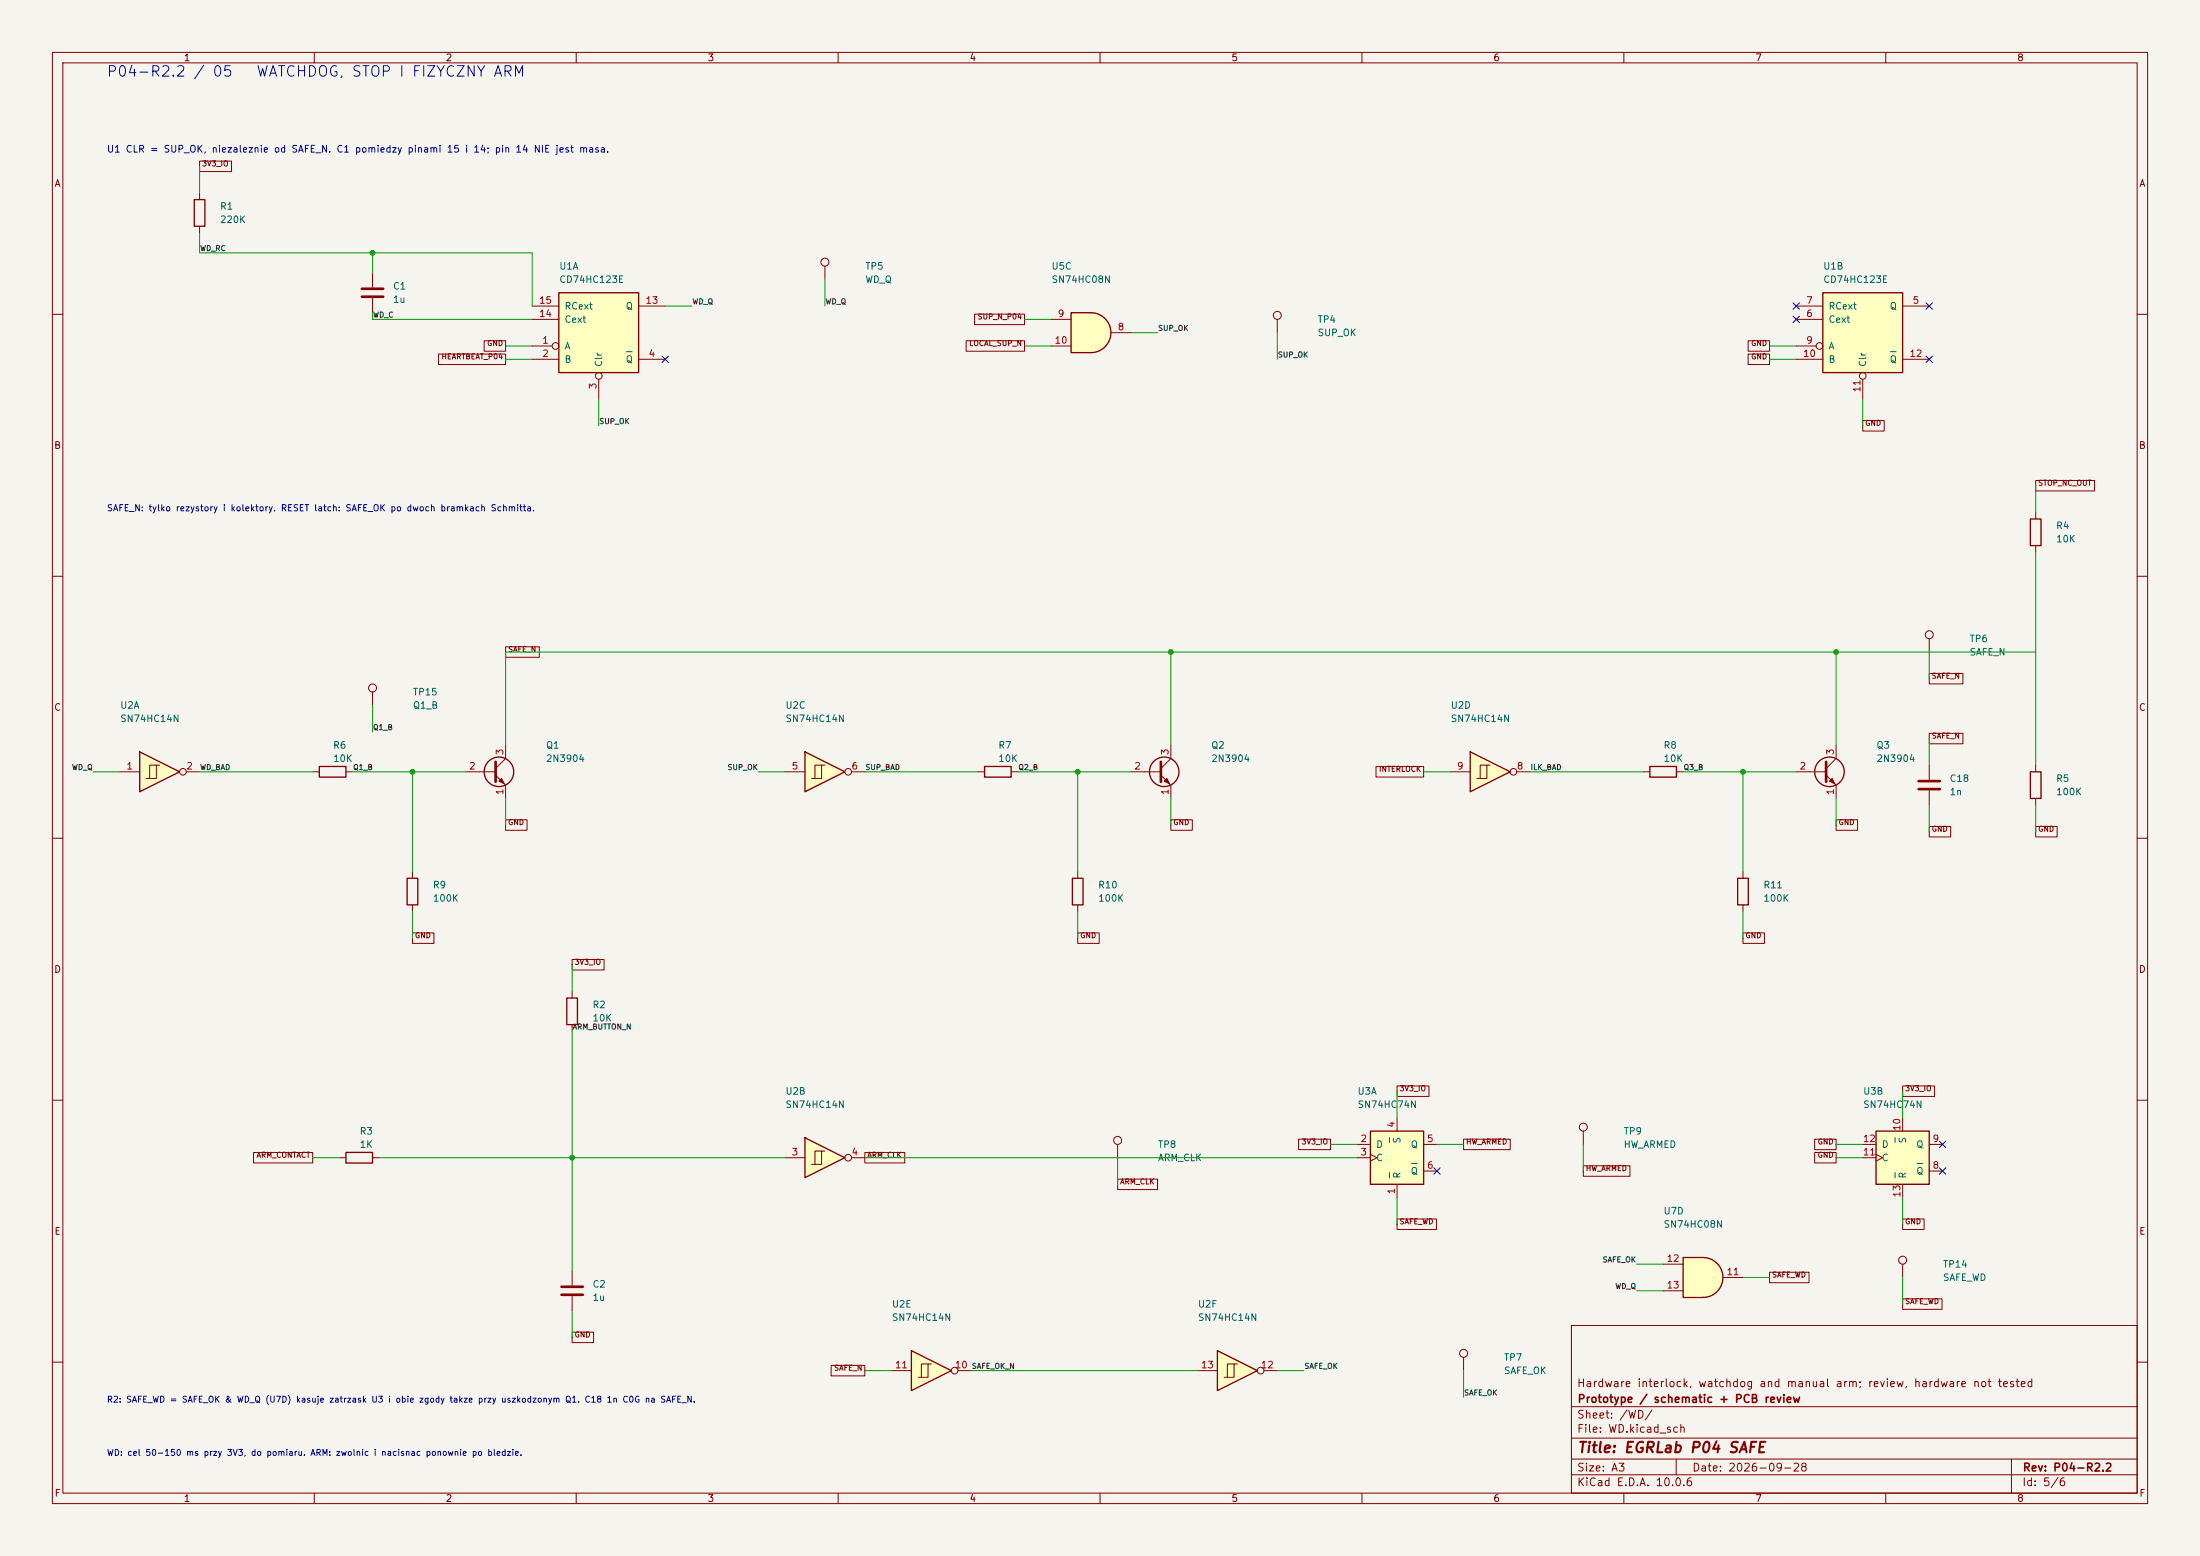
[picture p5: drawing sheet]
<svg xmlns="http://www.w3.org/2000/svg" width="420mm" height="297mm" viewBox="0 0 420 297" stroke-linecap="round" stroke-linejoin="round" font-family="sans-serif">
<path d="M0 0h420v297h-420z" fill="#f5f4ef" stroke="#f5f4ef" stroke-width=".19"/>
<g fill="none" stroke="#840000" stroke-width=".19">
<path d="M10 10h400v277h-400zM12 12h396v273h-396zM60 10v2M110 10v2M160 10v2M210 10v2M260 10v2M310 10v2M360 10v2M10 60h2M408 60h2M10 110h2"/>
<path d="M408 110h2M10 160h2M342.9 147.3h5.7M348.6 148l1.9 1.9v2.5M350.5 142.2v2.6l-1.9 1.9M408 160h2M10 210h2M408 210h2M300 253h108v32h-108zM10 260h2M300 278.5h108M300 274.5h108"/>
<path d="M300 268.5h108M320 278.5v3M384 278.5v6.5M408 260h2M60 285v2M110 285v2M160 285v2M210 285v2M260 285v2M300 281.5h108M310 285v2M360 285v2"/>
</g>
<path d="M348.6 145.4v3.8" fill="none" stroke="#840000" stroke-width=".51"/>
<circle cx="349.2" cy="147.3" r="2.82" fill="none" stroke="#840000" stroke-width=".25"/>
<path d="M349.2 149.1l.6-.5 .5 1z" fill="#840000" stroke="#840000" stroke-width=".19"/>
<path d="M208.3 59.7a3.8 3.8 0 0 1 3.8 3.8 3.8 3.8 0 0 1-3.8 3.8z" fill="#ffffc2" stroke="#ffffc2" stroke-width=".19"/>
<path d="M204.5 59.7h3.8v7.6h-3.8z" fill="#ffffc2"/>
<path d="M37.1 38.1h2v5.1h-2zM204.5 59.7h3.8a3.8 3.8 0 0 1 3.8 3.8 3.8 3.8 0 0 1-3.8 3.8h-3.8zM387.6 99.1h2v5h-2zM331.7 167.6h2.1v5.1h-2.1z" fill="none" stroke="#840000" stroke-width=".25"/>
<path d="M38.1 36.8v1.3M38.1 43.2v1.3M200.7 61h3.8M200.7 66h3.8M212.1 63.5h3.8M388.6 97.8v1.3M388.6 104.1v1.3M332.7 166.4v1.2M332.7 172.7v1.3" fill="none" stroke="#840000" stroke-width=".19"/>
<path d="M280.7 143.5l7.6 3.8-7.6 3.8z" fill="#ffffc2"/>
<g fill="none" stroke="#840000" stroke-width=".25">
<path d="M188 146.3h5v2h-5zM280.7 143.5l7.6 3.8-7.6 3.8zM77.7 167.6h2.1v5.1h-2.1zM66 220h5.1v2h-5.1z"/>
<circle cx="95.2" cy="147.3" r="2.82"/>
</g>
<g fill="none" stroke="#840000" stroke-width=".19">
<path d="M88.9 147.3h5.7M94.6 148l1.9 1.9v2.5M96.5 142.2v2.6l-1.9 1.9M186.7 147.3h1.3M193 147.3h1.3M276.9 147.3h3.8M283.8 146.1h-1.2v2.5M284.5 146.1h-.7v2.5h-1.9M289.6 147.3h2.5M368.3 146.1v2.7M368.3 150.9v2.8M78.7 166.4v1.2"/>
<path d="M78.7 172.7v1.3M64.8 221h1.2M71.1 221h1.3"/>
<circle cx="288.9" cy="147.3" r=".63"/>
</g>
<path d="M94.6 145.4v3.8M366.3 149.1h4M366.3 150.6h4" fill="none" stroke="#840000" stroke-width=".51"/>
<path d="M95.2 149.1l.6-.5 .5 1z" fill="#840000" stroke="#840000" stroke-width=".19"/>
<path d="M26.7 143.5l7.6 3.8-7.6 3.8z" fill="#ffffc2"/>
<path d="M26.7 143.5l7.6 3.8-7.6 3.8zM61 146.3h5v2h-5z" fill="none" stroke="#840000" stroke-width=".25"/>
<g fill="none" stroke="#840000" stroke-width=".19">
<path d="M22.9 147.3h3.8M29.8 146.1h-1.2v2.5M30.5 146.1h-.7v2.5h-1.9M35.6 147.3h2.5M59.7 147.3h1.3M66 147.3h1.3"/>
<circle cx="34.9" cy="147.3" r=".63"/>
</g>
<path d="M325.1 240a3.8 3.8 0 0 1 3.8 3.8 3.8 3.8 0 0 1-3.8 3.8z" fill="#ffffc2" stroke="#ffffc2" stroke-width=".19"/>
<path d="M321.3 240h3.8v7.6h-3.8z" fill="#ffffc2"/>
<path d="M315 146.3h5v2h-5zM387.6 147.3h2v5.1h-2zM204.7 167.6h2.1v5.1h-2.1zM108.2 190.5h2v5.1h-2zM321.3 240h3.8a3.8 3.8 0 0 1 3.8 3.8 3.8 3.8 0 0 1-3.8 3.8h-3.8z" fill="none" stroke="#840000" stroke-width=".25"/>
<g fill="none" stroke="#840000" stroke-width=".19">
<path d="M71.1 132.1v2.5M368.3 121.9v2.6M313.7 147.3h1.3M320 147.3h1.3M388.6 146.1v1.2M388.6 152.4v1.3M205.7 166.4v1.2M205.7 172.7v1.3M109.2 189.2v1.3M109.2 195.6v1.3M317.5 241.3h3.8M317.5 246.4h3.8"/>
<path d="M328.9 243.8h3.8"/>
<circle cx="71.1" cy="131.3" r=".76"/>
<circle cx="368.3" cy="121.2" r=".76"/>
</g>
<path d="M153.7 217.2l7.6 3.8-7.6 3.8z" fill="#ffffc2"/>
<path d="M153.7 217.2l7.6 3.8-7.6 3.8z" fill="none" stroke="#840000" stroke-width=".25"/>
<g fill="none" stroke="#840000" stroke-width=".19">
<path d="M156.8 219.7h-1.2v2.5M157.5 219.7h-.7v2.5h-1.9M149.9 221h3.8M162.6 221h2.5M109.2 242.6v2.8M109.2 247.4v2.8"/>
<circle cx="161.9" cy="221" r=".63"/>
</g>
<path d="M107.2 245.6h4.1M107.2 247.1h4.1" fill="none" stroke="#840000" stroke-width=".51"/>
<path d="M153.7 143.5l7.6 3.8-7.6 3.8z" fill="#ffffc2"/>
<path d="M153.7 143.5l7.6 3.8-7.6 3.8z" fill="none" stroke="#840000" stroke-width=".25"/>
<g fill="none" stroke="#840000" stroke-width=".19">
<path d="M149.9 147.3h3.8M156.8 146.1h-1.2v2.5M157.5 146.1h-.7v2.5h-1.9M162.6 147.3h2.5"/>
<circle cx="161.9" cy="147.3" r=".63"/>
</g>
<path d="M348 55.9h15.2v15.2h-15.2z" fill="#ffffc2"/>
<path d="M348 55.9h15.2v15.2h-15.2z" fill="none" stroke="#840000" stroke-width=".25"/>
<g fill="none" stroke="#840000" stroke-width=".19">
<path d="M342.9 58.4h5.1M363.2 58.4h5.1M342.9 61h5.1M342.9 66h3.8M342.9 68.6h5.1M355.6 72.4v3.8M363.2 68.6h5.1M363.2 241.3v2.5"/>
<circle cx="347.3" cy="66" r=".63"/>
<circle cx="355.6" cy="71.8" r=".63"/>
<circle cx="363.2" cy="240.5" r=".76"/>
</g>
<path d="M360.9 67.1h1.1" fill="none" stroke="#006464" stroke-width=".19"/>
<path d="M358.1 215.9h10.2v10.2h-10.2z" fill="#ffffc2"/>
<g fill="none" stroke="#840000" stroke-width=".25">
<path d="M358.1 215.9h10.2v10.2h-10.2z"/>
<circle cx="222.2" cy="147.3" r="2.82"/>
</g>
<path d="M215.9 147.3h5.7M221.6 148l1.9 1.9v2.5M223.5 142.2v2.6l-1.9 1.9M355.6 218.4h2.5M363.2 213.4v2.5M368.3 218.4h2.5M355.6 221h2.5M358.1 220.3l1.3 .7-1.3 .6M363.2 226.1v2.5M368.3 223.5h2.5" fill="none" stroke="#840000" stroke-width=".19"/>
<path d="M361.8 217.1v1M361.8 223.8v1M366 222.1h1.1" fill="none" stroke="#006464" stroke-width=".19"/>
<path d="M221.6 145.4v3.8" fill="none" stroke="#840000" stroke-width=".51"/>
<path d="M222.2 149.1l.6-.5 .5 1z" fill="#840000" stroke="#840000" stroke-width=".19"/>
<path d="M174 257.8l7.6 3.8-7.6 3.8z" fill="#ffffc2"/>
<path d="M174 257.8l7.6 3.8-7.6 3.8z" fill="none" stroke="#840000" stroke-width=".25"/>
<g fill="none" stroke="#840000" stroke-width=".19">
<path d="M71.1 52.1v2.8M71.1 56.9v2.8M157.5 50.8v2.5M243.8 61v2.5M213.4 218.4v2.6M302.3 215.9v2.5M170.2 261.6h3.8M177.2 260.3h-1.3v2.6M177.8 260.3h-.6v2.6h-1.9M182.9 261.6h2.5"/>
<circle cx="157.5" cy="50" r=".76"/>
<circle cx="243.8" cy="60.2" r=".76"/>
<circle cx="213.4" cy="217.7" r=".76"/>
<circle cx="302.3" cy="215.1" r=".76"/>
<circle cx="182.2" cy="261.6" r=".63"/>
</g>
<path d="M69.1 55.1h4.1M69.1 56.6h4.1" fill="none" stroke="#840000" stroke-width=".51"/>
<path d="M232.4 257.8l7.6 3.8-7.6 3.8z" fill="#ffffc2"/>
<path d="M232.4 257.8l7.6 3.8-7.6 3.8z" fill="none" stroke="#840000" stroke-width=".25"/>
<g fill="none" stroke="#840000" stroke-width=".19">
<path d="M279.4 259.1v2.5M228.6 261.6h3.8M235.6 260.3h-1.3v2.6M236.2 260.3h-.6v2.6h-1.9M241.3 261.6h2.5"/>
<circle cx="279.4" cy="258.3" r=".76"/>
<circle cx="240.7" cy="261.6" r=".63"/>
</g>
<path d="M261.6 215.9h10.2v10.2h-10.2z" fill="#ffffc2"/>
<path d="M261.6 215.9h10.2v10.2h-10.2z" fill="none" stroke="#840000" stroke-width=".25"/>
<path d="M259.1 218.4h2.5M266.7 213.4v2.5M271.8 218.4h2.5M259.1 221h2.5M261.6 220.3l1.3 .7-1.3 .6M266.7 226.1v2.5M271.8 223.5h2.5" fill="none" stroke="#840000" stroke-width=".19"/>
<path d="M265.3 217.1v1M265.3 223.8v1M269.5 222.1h1" fill="none" stroke="#006464" stroke-width=".19"/>
<path d="M106.7 55.9h15.2v15.2h-15.2z" fill="#ffffc2"/>
<path d="M106.7 55.9h15.2v15.2h-15.2z" fill="none" stroke="#840000" stroke-width=".25"/>
<g fill="none" stroke="#840000" stroke-width=".19">
<path d="M38.1 30.7h6.1v2.1h-6.1zM101.6 58.4h5.1M121.9 58.4h5.1M186.1 60h9.5v2h-9.5zM83.7 67.6h12.8v2h-12.8zM92.4 65h4.1v2h-4.1zM101.6 66h3.8M101.6 68.6h5.1M101.6 61h5.1M114.3 72.4v3.8M121.9 68.6h5.1M184.4 65h11.2v2h-11.2z"/>
<path d="M333.7 65h4.1v2h-4.1zM333.7 67.6h4.1v2h-4.1zM355.6 80.3h4.1v2h-4.1zM388.6 91.7h11.3v2h-11.3zM96.5 123.5h6.5v2h-6.5zM368.3 128.5h6.4v2h-6.4zM368.3 140h6.4v2h-6.4zM96.5 156.5h4.1v2h-4.1zM223.5 156.5h4.1v2h-4.1zM262.7 146.3h9.1v2h-9.1zM350.5 156.5h4.1v2h-4.1zM368.3 157.7h4.1v2.1h-4.1z"/>
<path d="M388.6 157.7h4.1v2.1h-4.1zM78.7 178.1h4.1v2h-4.1zM205.7 178.1h4.1v2h-4.1zM332.7 178.1h4.1v2h-4.1zM109.2 183.1h6.1v2.1h-6.1zM48.4 220h11.3v2h-11.3zM165.1 220h7.6v2h-7.6zM247.9 217.4h6.1v2h-6.1zM266.7 207.3h6.1v2h-6.1zM279.4 217.4h8.9v2h-8.9zM346.4 217.4h4.1v2h-4.1zM346.4 220h4.1v2h-4.1z"/>
<path d="M363.2 207.3h6.1v2h-6.1zM213.4 225.1h7.6v2h-7.6zM266.7 232.7h7.5v2h-7.5zM302.3 222.5h8.9v2h-8.9zM363.2 232.7h4.1v2h-4.1zM109.2 254.3h4.1v2h-4.1zM337.8 242.8h7.5v2h-7.5zM363.2 247.9h7.5v2h-7.5zM158.7 260.6h6.4v2h-6.4z"/>
<circle cx="106" cy="66" r=".63"/>
<circle cx="114.3" cy="71.8" r=".63"/>
</g>
<path d="M119.6 67.1h1.1" fill="none" stroke="#006464" stroke-width=".19"/>
<g fill="none" stroke="#009600" stroke-width=".19">
<path d="M38.1 31.8v5M38.1 44.5v3.8h63.5v10.1M71.1 48.3v3.8M71.1 59.7v1.3h30.5M127 58.4h5.1M157.5 53.3v5.1M96.5 66h5.1M96.5 68.6h5.1M114.3 76.2v5.1M195.6 61h5.1M195.6 66h5.1M215.9 63.5h5.1"/>
<path d="M243.8 63.5v5.1M337.8 66h5.1M337.8 68.6h5.1M355.6 76.2v5.1M388.6 92.7v5.1M388.6 105.4v40.7M71.1 134.6v5.1M223.5 124.5v17.7M350.5 124.5v17.7M368.3 124.5v5M388.6 124.5h-292.1v17.7M17.8 147.3h5.1"/>
<path d="M38.1 147.3h21.6M67.3 147.3h21.6M78.7 147.3v19.1M96.5 152.4v5.1M144.8 147.3h5.1M165.1 147.3h21.6M194.3 147.3h21.6M205.7 147.3v19.1M223.5 152.4v5.1M271.8 147.3h5.1M292.1 147.3h21.6M321.3 147.3h21.6"/>
<path d="M332.7 147.3v19.1M350.5 152.4v5.1M368.3 141v5.1M368.3 153.7v5.1M388.6 153.7v5.1M78.7 174v5.1M205.7 174v5.1M332.7 174v5.1M109.2 184.2v5M109.2 196.9v45.7M254 218.4h5.1M266.7 208.3v5.1"/>
<path d="M274.3 218.4h5.1M302.3 218.4v5.1M350.5 218.4h5.1M363.2 208.3v5.1M59.7 221h5.1M72.4 221h77.5M165.1 221h94M213.4 221v5.1M266.7 228.6v5.1M350.5 221h5.1M363.2 228.6v5.1M109.2 250.2v5.1"/>
<path d="M312.4 246.4h5.1M312.4 241.3h5.1M332.7 243.8h5.1M363.2 243.8v5.1M165.1 261.6h5.1M185.4 261.6h43.2M243.8 261.6h5.1M279.4 261.6v5.1"/>
</g>
<g fill="none" stroke="#000084" stroke-width=".19">
<path d="M342.3 57.8l1.2 1.2M343.5 57.8l-1.2 1.2M367.7 57.8l1.2 1.2M368.9 57.8l-1.2 1.2M126.4 68l1.2 1.2M127.6 68l-1.2 1.2M342.3 60.4l1.2 1.2M343.5 60.4l-1.2 1.2M367.7 68l1.2 1.2M368.9 68l-1.2 1.2M370.2 217.8l1.2 1.2M371.4 217.8l-1.2 1.2"/>
<path d="M273.7 222.9l1.2 1.2M274.9 222.9l-1.2 1.2M370.2 222.9l1.2 1.2M371.4 222.9l-1.2 1.2"/>
</g>
<g fill="#009600" stroke="#009600" stroke-width=".19">
<circle cx="78.7" cy="147.3" r=".46"/>
<circle cx="109.2" cy="221" r=".46"/>
<circle cx="205.7" cy="147.3" r=".46"/>
<circle cx="71.1" cy="48.3" r=".46"/>
<circle cx="223.5" cy="124.5" r=".46"/>
<circle cx="332.7" cy="147.3" r=".46"/>
<circle cx="350.5" cy="124.5" r=".46"/>
</g>
<g font-size="2" fill="#0000c2">
<text x="20.2" y="15.1">P04-R2.2 / 05</text>
<text x="48.8" y="15.1">WATCHDOG, STOP I FIZYCZNY ARM</text>
</g>
<text font-size="2" fill="#840000" x="301" y="277.8">Title: EGRLab P04 SAFE</text>
<g font-size="1.5" fill="#840000">
<text x="300.9" y="265.1">Hardware interlock, watchdog and manual arm; review, hardware not tested</text>
<text x="301" y="268.1">Prototype / schematic + PCB review</text>
<text x="300.9" y="273.8">File: WD.kicad_sch</text>
<text x="300.9" y="271.1">Sheet: /WD/</text>
<text x="300.9" y="281.2">Size: A3</text>
<text x="322.9" y="281.2">Date: 2026-09-28</text>
<text x="386" y="281.2">Rev: P04-R2.2</text>
<text x="300.9" y="284">KiCad E.D.A. 10.0.6</text>
<text x="385.9" y="284">Id: 5/6</text>
</g>
<g font-size="1.3" fill="#840000">
<text x="35" y="12">1</text>
<text x="85" y="12">2</text>
<text x="135" y="12">3</text>
<text x="185" y="12">4</text>
<text x="235" y="12">5</text>
<text x="285" y="12">6</text>
<text x="335" y="12">7</text>
<text x="385" y="12">8</text>
<text x="10.3" y="36">A</text>
<text x="408.3" y="36">A</text>
<text x="10.2" y="86">B</text>
<text x="408.2" y="86">B</text>
<text x="10.2" y="136">C</text>
<text x="408.2" y="136">C</text>
<text x="10.2" y="186">D</text>
<text x="408.2" y="186">D</text>
<text x="10.3" y="236">E</text>
<text x="408.3" y="236">E</text>
<text x="10.3" y="286">F</text>
<text x="35" y="287">1</text>
<text x="85" y="287">2</text>
<text x="135" y="287">3</text>
<text x="185" y="287">4</text>
<text x="235" y="287">5</text>
<text x="285" y="287">6</text>
<text x="335" y="287">7</text>
<text x="385" y="287">8</text>
<text x="408.3" y="286">F</text>
</g>
<text font-size="1.3" fill="#0000c2" x="20.3" y="29.4">U1 CLR = SUP_OK, niezaleznie od SAFE_N. C1 pomiedzy pinami 15 i 14; pin 14 NIE jest masa.</text>
<g font-size="1.3" fill="#006464">
<text x="41.9" y="40.3">R1</text>
<text x="41.9" y="42.9">220K</text>
<text x="106.7" y="51.8">U1A</text>
<text x="165.1" y="51.8">TP5</text>
<text x="200.6" y="51.8">U5C</text>
<text x="348" y="51.8">U1B</text>
<text x="74.9" y="55.6">C1</text>
<text x="74.9" y="58.1">1u</text>
<text x="106.7" y="54.3">CD74HC123E</text>
<text x="107.7" y="59.4">RCext</text>
<text x="119.3" y="59.4">Q</text>
<text x="165.1" y="54.3">WD_Q</text>
<text x="200.6" y="54.3">SN74HC08N</text>
<text x="348" y="54.3">CD74HC123E</text>
<text x="349" y="59.4">RCext</text>
<text x="360.6" y="59.4">Q</text>
<text x="107.7" y="61.9">Cext</text>
<text x="251.4" y="61.9">TP4</text>
<text x="251.4" y="64.5">SUP_OK</text>
<text x="349" y="61.9">Cext</text>
<text x="107.7" y="67">A</text>
<text x="107.7" y="69.5">B</text>
<text x="115.3" y="70.1" transform="rotate(-90 115.3 70.1)">Clr</text>
<text x="119.3" y="69.5">Q</text>
<text x="349" y="67">A</text>
<text x="349" y="69.5">B</text>
<text x="356.6" y="70.1" transform="rotate(-90 356.6 70.1)">Clr</text>
<text x="360.6" y="69.5">Q</text>
<text x="392.4" y="101.3">R4</text>
<text x="392.4" y="103.8">10K</text>
<text x="375.9" y="122.9">TP6</text>
<text x="375.9" y="125.4">SAFE_N</text>
<text x="22.8" y="135.6">U2A</text>
<text x="78.7" y="133">TP15</text>
<text x="78.7" y="135.6">Q1_B</text>
<text x="149.8" y="135.6">U2C</text>
<text x="276.8" y="135.6">U2D</text>
<text x="22.8" y="138.1">SN74HC14N</text>
<text x="63.5" y="143.2">R6</text>
<text x="104.1" y="143.2">Q1</text>
<text x="149.8" y="138.1">SN74HC14N</text>
<text x="190.5" y="143.2">R7</text>
<text x="231.1" y="143.2">Q2</text>
<text x="276.8" y="138.1">SN74HC14N</text>
<text x="317.5" y="143.2">R8</text>
<text x="358.1" y="143.2">Q3</text>
<text x="63.5" y="145.7">10K</text>
<text x="104.1" y="145.7">2N3904</text>
<text x="190.5" y="145.7">10K</text>
<text x="231.1" y="145.7">2N3904</text>
<text x="317.5" y="145.7">10K</text>
<text x="358.1" y="145.7">2N3904</text>
<text x="372.1" y="149.6">C18</text>
<text x="392.4" y="149.6">R5</text>
<text x="372.1" y="152.1">1n</text>
<text x="392.4" y="152.1">100K</text>
<text x="82.5" y="169.9">R9</text>
<text x="82.5" y="172.4">100K</text>
<text x="209.5" y="169.9">R10</text>
<text x="209.5" y="172.4">100K</text>
<text x="336.5" y="169.9">R11</text>
<text x="336.5" y="172.4">100K</text>
<text x="113" y="192.7">R2</text>
<text x="113" y="195.3">10K</text>
<text x="149.8" y="209.2">U2B</text>
<text x="259.1" y="209.2">U3A</text>
<text x="355.6" y="209.2">U3B</text>
<text x="149.8" y="211.8">SN74HC14N</text>
<text x="259.1" y="211.8">SN74HC74N</text>
<text x="355.6" y="211.8">SN74HC74N</text>
<text x="68.6" y="216.9">R3</text>
<text x="68.6" y="219.4">1K</text>
<text x="221" y="219.4">TP8</text>
<text x="221" y="221.9">ARM_CLK</text>
<text x="262.6" y="219.4">D</text>
<text x="262.6" y="221.9">C</text>
<text x="267.7" y="218.4" transform="rotate(-90 267.7 218.4)">S</text>
<text x="269.2" y="219.4">Q</text>
<text x="309.9" y="216.9">TP9</text>
<text x="309.9" y="219.4">HW_ARMED</text>
<text x="359.1" y="221.9">C</text>
<text x="359.1" y="219.4">D</text>
<text x="364.2" y="218.4" transform="rotate(-90 364.2 218.4)">S</text>
<text x="365.7" y="219.4">Q</text>
<text x="267.7" y="225.1" transform="rotate(-90 267.7 225.1)">R</text>
<text x="269.2" y="224.5">Q</text>
<text x="364.2" y="225.1" transform="rotate(-90 364.2 225.1)">R</text>
<text x="365.7" y="224.5">Q</text>
<text x="317.5" y="232.1">U7D</text>
<text x="317.5" y="234.6">SN74HC08N</text>
<text x="370.8" y="242.3">TP14</text>
<text x="370.8" y="244.8">SAFE_WD</text>
<text x="113" y="246.1">C2</text>
<text x="113" y="248.6">1u</text>
<text x="170.2" y="249.9">U2E</text>
<text x="228.6" y="249.9">U2F</text>
<text x="170.2" y="252.4">SN74HC14N</text>
<text x="228.6" y="252.4">SN74HC14N</text>
<text x="287" y="260">TP7</text>
<text x="287" y="262.6">SAFE_OK</text>
</g>
<g font-size="1.3" fill="#a90000">
<text x="102.8" y="58.3">15</text>
<text x="123.1" y="58.3">13</text>
<text x="344.7" y="58.3">7</text>
<text x="365" y="58.3">5</text>
<text x="102.8" y="60.8">14</text>
<text x="103.4" y="65.9">1</text>
<text x="201.2" y="65.9">10</text>
<text x="201.8" y="60.8">9</text>
<text x="213.3" y="63.4">8</text>
<text x="344.7" y="60.8">6</text>
<text x="344.7" y="65.9">9</text>
<text x="103.4" y="68.4">2</text>
<text x="123.7" y="68.4">4</text>
<text x="344.1" y="68.4">10</text>
<text x="364.4" y="68.4">12</text>
<text x="114.2" y="74.4" transform="rotate(-90 114.2 74.4)">3</text>
<text x="355.5" y="75" transform="rotate(-90 355.5 75)">11</text>
<text x="24" y="147.2">1</text>
<text x="35.5" y="147.2">2</text>
<text x="89.4" y="147.2">2</text>
<text x="96.4" y="144.2" transform="rotate(-90 96.4 144.2)">3</text>
<text x="151" y="147.2">5</text>
<text x="162.5" y="147.2">6</text>
<text x="216.4" y="147.2">2</text>
<text x="223.4" y="144.2" transform="rotate(-90 223.4 144.2)">3</text>
<text x="278" y="147.2">9</text>
<text x="289.5" y="147.2">8</text>
<text x="343.4" y="147.2">2</text>
<text x="350.4" y="144.2" transform="rotate(-90 350.4 144.2)">3</text>
<text x="96.4" y="151.9" transform="rotate(-90 96.4 151.9)">1</text>
<text x="223.4" y="151.9" transform="rotate(-90 223.4 151.9)">1</text>
<text x="350.4" y="151.9" transform="rotate(-90 350.4 151.9)">1</text>
<text x="266.6" y="215.4" transform="rotate(-90 266.6 215.4)">4</text>
<text x="363.1" y="216" transform="rotate(-90 363.1 216)">10</text>
<text x="151" y="220.8">3</text>
<text x="162.5" y="220.8">4</text>
<text x="259.6" y="218.3">2</text>
<text x="259.6" y="220.8">3</text>
<text x="272.3" y="218.3">5</text>
<text x="355.5" y="220.8">11</text>
<text x="355.5" y="218.3">12</text>
<text x="368.8" y="218.3">9</text>
<text x="272.3" y="223.4">6</text>
<text x="368.8" y="223.4">8</text>
<text x="266.6" y="228.1" transform="rotate(-90 266.6 228.1)">1</text>
<text x="363.1" y="228.7" transform="rotate(-90 363.1 228.7)">13</text>
<text x="318.1" y="241.2">12</text>
<text x="329.5" y="243.7">11</text>
<text x="318.1" y="246.2">13</text>
<text x="170.7" y="261.5">11</text>
<text x="182.2" y="261.5">10</text>
<text x="229.2" y="261.5">13</text>
<text x="240.6" y="261.5">12</text>
</g>
<g font-size="1.2" fill="#0000c2">
<text x="20.3" y="97.9">SAFE_N: tylko rezystory i kolektory. RESET latch: SAFE_OK po dwoch bramkach Schmitta.</text>
<text x="20.3" y="268">R2: SAFE_WD = SAFE_OK &amp; WD_Q (U7D) kasuje zatrzask U3 i obie zgody takze przy uszkodzonym Q1. C18 1n C0G na SAFE_N.</text>
<text x="20.3" y="278.2">WD: cel 50-150 ms przy 3V3, do pomiaru. ARM: zwolnic i nacisnac ponownie po bledzie.</text>
</g>
<g font-size="1" fill="#840000">
<text x="38.5" y="32">3V3_IO</text>
<text x="186.5" y="61.2">SUP_N_P04</text>
<text x="84.2" y="68.8">HEARTBEAT_P04</text>
<text x="92.9" y="66.3">GND</text>
<text x="184.9" y="66.3">LOCAL_SUP_N</text>
<text x="334.2" y="66.3">GND</text>
<text x="334.2" y="68.8">GND</text>
<text x="356" y="81.5">GND</text>
<text x="389" y="93">STOP_NC_OUT</text>
<text x="96.9" y="124.7">SAFE_N</text>
<text x="368.7" y="129.8">SAFE_N</text>
<text x="368.7" y="141.2">SAFE_N</text>
<text x="263.2" y="147.6">INTERLOCK</text>
<text x="96.9" y="157.7">GND</text>
<text x="223.9" y="157.7">GND</text>
<text x="350.9" y="157.7">GND</text>
<text x="368.7" y="159">GND</text>
<text x="389" y="159">GND</text>
<text x="79.1" y="179.3">GND</text>
<text x="206.1" y="179.3">GND</text>
<text x="333.1" y="179.3">GND</text>
<text x="109.6" y="184.4">3V3_IO</text>
<text x="267.1" y="208.5">3V3_IO</text>
<text x="363.6" y="208.5">3V3_IO</text>
<text x="48.9" y="221.2">ARM_CONTACT</text>
<text x="165.5" y="221.2">ARM_CLK</text>
<text x="248.4" y="218.7">3V3_IO</text>
<text x="279.8" y="218.7">HW_ARMED</text>
<text x="346.9" y="218.7">GND</text>
<text x="346.9" y="221.2">GND</text>
<text x="213.7" y="226.3">ARM_CLK</text>
<text x="302.6" y="223.8">HW_ARMED</text>
<text x="267.1" y="233.9">SAFE_WD</text>
<text x="363.6" y="233.9">GND</text>
<text x="338.2" y="244.1">SAFE_WD</text>
<text x="363.6" y="249.2">SAFE_WD</text>
<text x="109.6" y="255.5">GND</text>
<text x="159.1" y="261.9">SAFE_N</text>
</g>
<g font-size="1" fill="#0f0f0f">
<text x="38.1" y="48.2">WD_RC</text>
<text x="132.1" y="58.3">WD_Q</text>
<text x="157.5" y="58.3">WD_Q</text>
<text x="71.1" y="60.9">WD_C</text>
<text x="221" y="63.4">SUP_OK</text>
<text x="243.8" y="68.5">SUP_OK</text>
<text x="114.3" y="81.2">SUP_OK</text>
<text x="71.1" y="139.6">Q1_B</text>
<text x="13.6" y="147.2">WD_Q</text>
<text x="38.1" y="147.2">WD_BAD</text>
<text x="67.3" y="147.2">Q1_B</text>
<text x="138.8" y="147.2">SUP_OK</text>
<text x="165.1" y="147.2">SUP_BAD</text>
<text x="194.3" y="147.2">Q2_B</text>
<text x="292.1" y="147.2">ILK_BAD</text>
<text x="321.3" y="147.2">Q3_B</text>
<text x="109.2" y="196.7">ARM_BUTTON_N</text>
<text x="305.8" y="241.2">SAFE_OK</text>
<text x="308.3" y="246.3">WD_Q</text>
<text x="185.4" y="261.5">SAFE_OK_N</text>
<text x="248.9" y="261.5">SAFE_OK</text>
<text x="279.4" y="266.6">SAFE_OK</text>
</g>
</svg>
